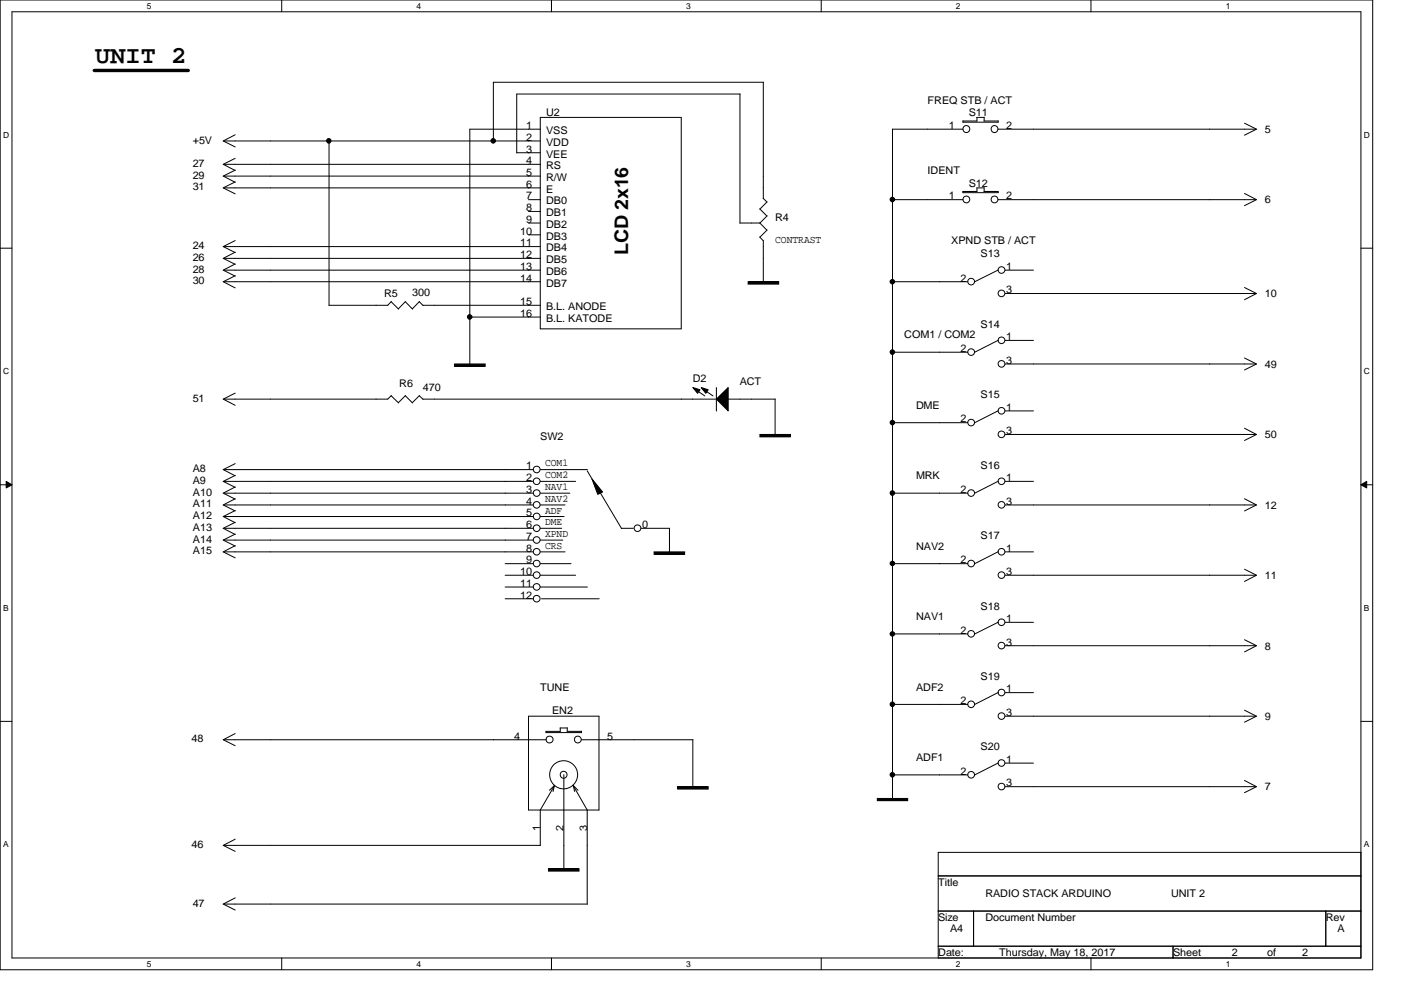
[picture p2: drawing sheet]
<svg xmlns="http://www.w3.org/2000/svg" width="297mm" height="210mm" viewBox="0 0 297 210" stroke-linecap="round" stroke-linejoin="round" font-family="sans-serif">
<path d="M0 0h291v205.6h-291zM2.5 2.5h286v200.6h-286z" fill="none" stroke="#000" stroke-width=".21"/>
<g fill="#fff">
<path d="M31.1 .3h1v2h-1z"/>
<path d="M31.1 203.4h1v2h-1z"/>
</g>
<path d="M59.7 0v2.5M59.7 203.1v2.5" fill="none" stroke="#000" stroke-width=".21"/>
<g fill="#fff">
<path d="M88.3 .3h1v2h-1z"/>
<path d="M88.3 203.4h1v2h-1z"/>
</g>
<path d="M116.9 0v2.5M116.9 203.1v2.5" fill="none" stroke="#000" stroke-width=".21"/>
<g fill="#fff">
<path d="M145.5 .3h1v2h-1z"/>
<path d="M145.5 203.4h1v2h-1z"/>
</g>
<path d="M174.1 0v2.5M174.1 203.1v2.5" fill="none" stroke="#000" stroke-width=".21"/>
<g fill="#fff">
<path d="M202.7 .3h1v2h-1z"/>
<path d="M202.7 203.4h1v2h-1z"/>
</g>
<path d="M231.3 0v2.5M231.3 203.1v2.5" fill="none" stroke="#000" stroke-width=".21"/>
<g fill="#fff">
<path d="M259.9 .3h1v2h-1z"/>
<path d="M259.9 203.4h1v2h-1z"/>
<path d="M.7 27.6h1.2v1.9h-1.2z"/>
<path d="M289.2 27.6h1.2v1.9h-1.2z"/>
<path d="M.7 77.7h1.2v2h-1.2z"/>
<path d="M289.2 77.7h1.2v2h-1.2z"/>
</g>
<path d="M0 52.6h2.5M288.5 52.6h2.5" fill="none" stroke="#000" stroke-width=".21"/>
<g fill="#fff">
<path d="M.7 127.8h1.1v2h-1.1z"/>
<path d="M289.2 127.8h1.1v2h-1.1z"/>
</g>
<path d="M0 102.8h2.5M1.3 102.1l1.2 .7-1.2 .7zM288.5 102.8l1.3-.7v1.4zM288.5 102.8h2.5" fill="none" stroke="#000" stroke-width=".21"/>
<path d="M1.3 102.1l1.2 .7-1.2 .7zM288.5 102.8l1.3-.7v1.4z" fill="#000"/>
<g fill="#fff">
<path d="M.7 178h1.1v2h-1.1z"/>
<path d="M289.2 178h1.1v2h-1.1z"/>
</g>
<g fill="none" stroke="#000" stroke-width=".21">
<path d="M156.9 19.9v27.4M156.9 19.9h-47.3v12.5M161.8 17.4v24.7M161.9 17.4h-57.3v12.5M47.5 39.8h67.1M47.5 29.9h67.1M47.5 34.8h67.1M47.5 37.3h67.1M49.9 38.6l-2.6 1.2 2.6 1.3M49.9 28.6l-2.6 1.3 2.6 1.3M49.9 33.6l-2.6 1.2 2.6 1.4M49.9 36.1l-2.6 1.2 2.6 1.4"/>
<path d="M69.8 29.9v34.9M109.6 32.4h5M114.6 24.9h29.8v44.8h-29.8zM114.6 27.4h-15v49.8M189.2 27.4h15M189.2 27.4v141.9M204.1 25.7h3M204.2 25.7v.3M204.2 25.9h7.5M207.1 39.8h1.6M207.1 24.9h1.6M207.1 24.9v.8"/>
<path d="M207.1 39.8v.8M208.6 25.7h3M208.7 24.8v.9M208.7 39.8v.8M211.6 25.6v.3M211.6 27.4h54.6M263.9 26.1l2.5 1.3-2.5 1.3M47.5 52.3h67.1M47.5 54.8h67.1M47.5 57.3h67.1M47.5 59.7h67.1M49.9 53.5l-2.6 1.3 2.6 1.2"/>
<path d="M49.9 51l-2.6 1.3 2.6 1.3M49.9 58.5l-2.6 1.2 2.6 1.3M49.9 56l-2.6 1.3 2.6 1.2M112.1 47.3h2.5M112.1 42.3h2.5M112.1 44.8h2.5M112.1 49.8h2.5M158.6 59.7h6.5v.5h-6.5zM161.1 50.2l.7 .9M161.1 47.2l1.5 1.6M161.1 44.3l1.5 1.5M161.8 42l.8 .8"/>
<path d="M161.8 51v8.8M162.6 45.8l-1.4 1.5h-4.3M162.6 48.8l-1.5 1.5M162.6 42.8l-1.5 1.5M189.2 42.3h15M189.2 59.7h16M204.1 40.6h3M204.2 40.9h7.5M204.2 40.6v.3M208.6 40.6h3M211.6 40.6v.3M211.6 42.3h54.6"/>
<path d="M211.7 57.2l-5 2.5M213.1 57.3h6M263.9 41l2.5 1.3-2.5 1.3M82.9 64l1.6 1.5M83 63.9l-.8 .8h-12.4M85.9 64l1.6 1.5M86 63.9l-1.5 1.6M88.9 64l.8 .8M88.9 63.9l-1.5 1.6M89.7 64.7h24.9M96.4 77.2h6.5v.5h-6.5zM99.6 67.2h15"/>
<path d="M189.2 74.7h16M211.7 72.1l-5 2.6M213.1 77.2h53.1M213.1 62.2h53.1M213.1 72.2h6M263.9 75.9l2.5 1.3-2.5 1.2M263.9 61l2.5 1.2-2.5 1.3M47.5 99.6h65.6M49.9 98.3l-2.6 1.3 2.6 1.3M49.9 83.4l-2.6 1.2 2.6 1.3M82.9 83.9l1.6 1.5M83 83.9l-.8 .7h-34.7"/>
<path d="M85.9 83.9l1.6 1.5M86 83.9l-1.5 1.5M88.9 83.9l.8 .8 62.2-.1M88.9 83.9l-1.5 1.5M114.6 99.6h9.9M124.5 99.8l7.3 12.3M146.9 82.2l1.5 .4-.5 .8zM147.1 82.4l2.3 1.5M148.7 82.2l1.5 .4-.6 .8zM148.9 82.4l2.3 1.5M151.9 84.6l2.5-2.4v4.9zM151.9 82.2v5"/>
<path d="M154.3 84.6h10.1M161.1 92.1h6.5v.5h-6.5zM164.3 84.6v7.6M189.2 89.6h16M211.7 87.1l-5 2.5M213.1 92.1h53.1M213.1 87.1h6M263.9 90.8l2.5 1.3-2.5 1.3M47.5 102.1h65.6M47.5 112h65.6M47.5 104.6h65.6M47.5 107.1h65.6"/>
<path d="M47.5 109.5h65.6M47.5 117h65.6M47.5 114.5h65.6M49.9 100.8l-2.6 1.3 2.6 1.2M49.9 113.2l-2.6 1.3 2.6 1.3M49.9 115.7l-2.6 1.3 2.6 1.3M49.9 103.3l-2.6 1.3 2.6 1.2M49.9 105.7l-2.6 1.4 2.6 1.2M49.9 110.7l-2.6 1.3 2.6 1.3M49.9 108.2l-2.6 1.3 2.6 1.3M107.1 119.5h6M114.6 102.1h7.4"/>
<path d="M114.6 112h4.5M114.6 104.6h6.2M114.6 107.1h5.2M114.6 109.5h5M114.6 119.5h6.5M114.6 117h5.2M114.6 114.5h4.7M125.5 101.6l2.3 2.7-1.1 .5zM131.7 112h2.6M135.9 112h6v5.1M138.7 117h6.5v.5h-6.5zM189.2 104.6h16"/>
<path d="M189.2 119.5h16M211.7 117l-5 2.5M211.7 102l-5 2.6M213.1 102.1h6M213.1 107.1h53.1M213.1 117h6M263.9 105.7l2.5 1.4-2.5 1.2M107.1 127h6M107.1 124.5h6M107.1 122h6M114.6 124.5h9.9M114.6 122h7.4"/>
<path d="M114.8 127h12.2M189.2 134.4h16M211.7 131.9l-5 2.5M213.1 122h53.1M213.1 136.9h53.1M213.1 132h6M263.9 135.6l2.5 1.3-2.5 1.3M263.9 120.7l2.5 1.3-2.5 1.3M0 153h2.5M47.5 156.8h68.3M49.9 155.5l-2.6 1.3 2.6 1.3M112.1 151.8h14.9v19.9h-14.9z"/>
<path d="M115.8 155.1v.3M118.7 154.3h1.6M118.8 154.3v.8h-3.1M120.2 155.1h3.1M120.3 154.3v.8M123.3 155v.3h-7.5M123.3 156.8h23.6M146.9 156.8v10M189.2 149.4h16M211.7 146.8l-5 2.6M213.1 151.8h53.1M213.1 146.9h6"/>
<path d="M263.9 150.6l2.5 1.2-2.5 1.3M288.5 153h2.5M47.5 179.2h67.1M49.9 177.9l-2.6 1.3 2.6 1.3M116.5 167.6l1.1-1.1-.3 1.3M117.6 166.5l-3 5.2v7.5M119.5 164.3v19.9M121.5 166.5l3 5.2v20M122.6 167.6l-1.1-1.1 .3 1.3M143.7 166.8h6.5v.5h-6.5zM186 169.3h6.4v.5h-6.4zM189.2 164.3h16"/>
<path d="M211.7 161.8l-5 2.5M213.1 166.8h53.1M213.1 161.8h6M263.9 165.5l2.5 1.3-2.5 1.3M47.5 191.7h77M49.9 190.4l-2.6 1.3 2.6 1.3M116.3 184.2h6.5v.5h-6.5zM198.9 180.7h89.6v22.4h-89.6zM198.9 185.7h89.6M198.9 193.2h89.6M206.4 193.2v7.4M281.1 193.2v7.4"/>
<path d="M198.9 200.6h89.6M248.7 200.6v2.5"/>
<circle cx="69.7" cy="29.9" r=".48"/>
<circle cx="104.6" cy="29.9" r=".49"/>
<circle cx="204.9" cy="27.4" r=".73"/>
<circle cx="210.8" cy="27.4" r=".73"/>
<circle cx="189.2" cy="42.3" r=".49"/>
<circle cx="189.2" cy="59.7" r=".48"/>
<circle cx="204.9" cy="42.3" r=".72"/>
<circle cx="205.9" cy="59.7" r=".71"/>
<circle cx="210.9" cy="42.3" r=".72"/>
<circle cx="212.3" cy="57.3" r=".71"/>
<circle cx="99.6" cy="67.2" r=".49"/>
<circle cx="189.2" cy="74.6" r=".49"/>
<circle cx="205.9" cy="74.7" r=".71"/>
<circle cx="212.3" cy="72.2" r=".71"/>
<circle cx="212.3" cy="62.2" r=".71"/>
<circle cx="212.3" cy="77.2" r=".71"/>
<circle cx="113.8" cy="99.5" r=".71"/>
<circle cx="189.2" cy="89.6" r=".49"/>
<circle cx="205.9" cy="89.6" r=".71"/>
<circle cx="212.3" cy="92.1" r=".71"/>
<circle cx="212.3" cy="87.1" r=".71"/>
<circle cx="113.8" cy="107" r=".71"/>
<circle cx="113.8" cy="109.5" r=".71"/>
<circle cx="113.8" cy="117" r=".71"/>
<circle cx="113.8" cy="104.5" r=".71"/>
<circle cx="113.8" cy="114.5" r=".71"/>
<circle cx="113.8" cy="102" r=".71"/>
<circle cx="113.8" cy="112" r=".71"/>
<circle cx="113.8" cy="119.5" r=".71"/>
<circle cx="135.2" cy="112" r=".71"/>
<circle cx="189.2" cy="104.5" r=".49"/>
<circle cx="189.2" cy="119.5" r=".48"/>
<circle cx="205.9" cy="104.5" r=".71"/>
<circle cx="205.9" cy="119.5" r=".71"/>
<circle cx="212.3" cy="117" r=".71"/>
<circle cx="212.3" cy="107" r=".71"/>
<circle cx="212.3" cy="102" r=".71"/>
<circle cx="113.8" cy="126.9" r=".71"/>
<circle cx="113.8" cy="121.9" r=".71"/>
<circle cx="113.8" cy="124.4" r=".71"/>
<circle cx="189.2" cy="134.4" r=".48"/>
<circle cx="205.9" cy="134.4" r=".71"/>
<circle cx="212.3" cy="131.9" r=".71"/>
<circle cx="212.3" cy="121.9" r=".71"/>
<circle cx="212.3" cy="136.9" r=".71"/>
<circle cx="116.5" cy="156.8" r=".74"/>
<circle cx="122.5" cy="156.8" r=".72"/>
<circle cx="189.2" cy="149.3" r=".49"/>
<circle cx="205.9" cy="149.3" r=".71"/>
<circle cx="212.3" cy="151.8" r=".71"/>
<circle cx="212.3" cy="146.8" r=".71"/>
<circle cx="119.5" cy="164.3" r=".73"/>
<circle cx="119.5" cy="164.3" r="2.97"/>
<circle cx="189.2" cy="164.3" r=".49"/>
<circle cx="205.9" cy="164.3" r=".71"/>
<circle cx="212.3" cy="161.8" r=".71"/>
<circle cx="212.3" cy="166.8" r=".71"/>
</g>
<path d="M20 14.9h19.9" fill="none" stroke="#000" stroke-width=".72"/>
<g fill="#000">
<path d="M146.9 82.2l1.5 .4-.5 .8zM148.7 82.2l1.5 .4-.6 .8zM151.9 84.6l2.5-2.4v4.9zM125.5 101.6l2.3 2.7-1.1 .5z"/>
<path d="M158.6 59.7h6.5v.5h-6.5z" fill-rule="evenodd"/>
<path d="M96.4 77.2h6.5v.5h-6.5z" fill-rule="evenodd"/>
<path d="M161.1 92.1h6.5v.5h-6.5z" fill-rule="evenodd"/>
<path d="M138.7 117h6.5v.5h-6.5z" fill-rule="evenodd"/>
<path d="M143.7 166.8h6.5v.5h-6.5z" fill-rule="evenodd"/>
<path d="M186 169.3h6.4v.5h-6.4z" fill-rule="evenodd"/>
<path d="M116.3 184.2h6.5v.5h-6.5z" fill-rule="evenodd"/>
<circle cx="69.7" cy="29.9" r=".48"/>
<circle cx="104.6" cy="29.9" r=".49"/>
<circle cx="189.2" cy="42.3" r=".49"/>
<circle cx="189.2" cy="59.7" r=".48"/>
<circle cx="99.6" cy="67.2" r=".49"/>
<circle cx="189.2" cy="74.6" r=".49"/>
<circle cx="189.2" cy="89.6" r=".49"/>
<circle cx="189.2" cy="104.5" r=".49"/>
<circle cx="189.2" cy="119.5" r=".48"/>
<circle cx="189.2" cy="134.4" r=".48"/>
<circle cx="189.2" cy="149.3" r=".49"/>
<circle cx="189.2" cy="164.3" r=".49"/>
</g>
<text font-size="5.2" x="20.2" y="13.3">UNIT 2</text>
<text font-size="4" x="133.2" y="54" transform="rotate(-90 133.2 54)">LCD 2x16</text>
<g font-size="2.2">
<text x="196.7" y="22">FREQ STB / ACT</text>
<text x="111.5" y="27.3">1</text>
<text x="111.5" y="29.8">2</text>
<text x="115.8" y="24.7">U2</text>
<text x="115.8" y="28.4">VSS</text>
<text x="201.2" y="27.3">1</text>
<text x="205.4" y="24.7">S11</text>
<text x="213.4" y="27.3">2</text>
<text x="268.1" y="28.2">5</text>
<text x="40.9" y="30.4">+5V</text>
<text x="40.9" y="35.4">27</text>
<text x="111.5" y="32.3">3</text>
<text x="111.5" y="34.8">4</text>
<text x="115.8" y="30.9">VDD</text>
<text x="115.8" y="33.4">VEE</text>
<text x="115.8" y="35.9">RS</text>
<text x="40.9" y="40.4">31</text>
<text x="40.9" y="37.9">29</text>
<text x="111.5" y="37.3">5</text>
<text x="111.5" y="39.8">6</text>
<text x="115.8" y="38.4">R/W</text>
<text x="115.8" y="40.9">E</text>
<text x="196.7" y="36.9">IDENT</text>
<text x="205.4" y="39.6">S12</text>
<text x="111.5" y="42.3">7</text>
<text x="111.5" y="44.8">8</text>
<text x="111.5" y="47.2">9</text>
<text x="115.8" y="43.3">DB0</text>
<text x="115.8" y="45.8">DB1</text>
<text x="164.3" y="46.9">R4</text>
<text x="201.2" y="42.3">1</text>
<text x="213.4" y="42.3">2</text>
<text x="268.1" y="43.1">6</text>
<text x="40.9" y="52.8">24</text>
<text x="110.3" y="49.7">10</text>
<text x="110.3" y="52.2">11</text>
<text x="115.8" y="48.3">DB2</text>
<text x="115.8" y="50.8">DB3</text>
<text x="115.8" y="53.3">DB4</text>
<text x="164.3" y="51.6">CONTRAST</text>
<text x="201.7" y="51.8">XPND STB / ACT</text>
<text x="40.9" y="55.3">26</text>
<text x="40.9" y="57.8">28</text>
<text x="110.3" y="54.7">12</text>
<text x="110.3" y="57.2">13</text>
<text x="110.3" y="59.7">14</text>
<text x="115.8" y="55.8">DB5</text>
<text x="115.8" y="58.3">DB6</text>
<text x="203.7" y="59.7">2</text>
<text x="207.9" y="54.6">S13</text>
<text x="213.4" y="57.2">1</text>
<text x="40.9" y="60.3">30</text>
<text x="81.4" y="63">R5</text>
<text x="87.4" y="62.8">300</text>
<text x="110.3" y="64.7">15</text>
<text x="115.8" y="60.7">DB7</text>
<text x="115.8" y="65.7">B.L. ANODE</text>
<text x="213.4" y="62.2">3</text>
<text x="268.1" y="63">10</text>
<text x="110.3" y="67.2">16</text>
<text x="115.8" y="68.2">B.L. KATODE</text>
<text x="191.7" y="71.8">COM1 / COM2</text>
<text x="207.9" y="69.5">S14</text>
<text x="203.7" y="74.6">2</text>
<text x="213.4" y="72.1">1</text>
<text x="213.4" y="77.1">3</text>
<text x="268.1" y="78">49</text>
<text x="84.7" y="82">R6</text>
<text x="89.7" y="82.9">470</text>
<text x="146.9" y="80.9">D2</text>
<text x="156.9" y="81.7">ACT</text>
<text x="40.9" y="85.2">51</text>
<text x="194.2" y="86.7">DME</text>
<text x="203.7" y="89.6">2</text>
<text x="207.9" y="84.4">S15</text>
<text x="213.4" y="87.1">1</text>
<text x="114.6" y="93.4">SW2</text>
<text x="213.4" y="92.1">3</text>
<text x="268.1" y="92.9">50</text>
<text x="40.9" y="100.1">A8</text>
<text x="111.5" y="99.5">1</text>
<text x="115.6" y="98.9">COM1</text>
<text x="115.6" y="101.4">COM2</text>
<text x="194.2" y="101.6">MRK</text>
<text x="207.9" y="99.4">S16</text>
<text x="40.9" y="102.6">A9</text>
<text x="40.9" y="105.1">A10</text>
<text x="40.9" y="107.6">A11</text>
<text x="111.5" y="104.5">3</text>
<text x="111.5" y="107">4</text>
<text x="111.5" y="102">2</text>
<text x="115.6" y="106.4">NAV2</text>
<text x="115.6" y="103.9">NAV1</text>
<text x="203.7" y="104.5">2</text>
<text x="213.4" y="102">1</text>
<text x="213.4" y="107">3</text>
<text x="268.1" y="107.8">12</text>
<text x="40.9" y="112.6">A13</text>
<text x="40.9" y="110.1">A12</text>
<text x="111.5" y="109.5">5</text>
<text x="111.5" y="112">6</text>
<text x="115.6" y="113.8">XPND</text>
<text x="115.6" y="108.9">ADF</text>
<text x="115.6" y="111.3">DME</text>
<text x="136.2" y="112">0</text>
<text x="40.9" y="115.1">A14</text>
<text x="40.9" y="117.6">A15</text>
<text x="111.5" y="114.5">7</text>
<text x="111.5" y="117">8</text>
<text x="111.5" y="119.5">9</text>
<text x="115.6" y="116.3">CRS</text>
<text x="194.2" y="116.5">NAV2</text>
<text x="203.7" y="119.5">2</text>
<text x="207.9" y="114.3">S17</text>
<text x="213.4" y="117">1</text>
<text x="110.3" y="121.9">10</text>
<text x="110.3" y="124.4">11</text>
<text x="213.4" y="121.9">3</text>
<text x="268.1" y="122.8">11</text>
<text x="110.3" y="126.9">12</text>
<text x="194.2" y="131.5">NAV1</text>
<text x="207.9" y="129.2">S18</text>
<text x="213.4" y="131.9">1</text>
<text x="203.7" y="134.4">2</text>
<text x="213.4" y="136.9">3</text>
<text x="268.1" y="137.7">8</text>
<text x="114.6" y="146.4">TUNE</text>
<text x="194.2" y="146.4">ADF2</text>
<text x="203.7" y="149.3">2</text>
<text x="207.9" y="144.2">S19</text>
<text x="213.4" y="146.8">1</text>
<text x="117" y="151.4">EN2</text>
<text x="213.4" y="151.8">3</text>
<text x="268.1" y="152.7">9</text>
<text x="40.6" y="157.4">48</text>
<text x="109" y="156.8">4</text>
<text x="128.7" y="156.8">5</text>
<text x="194.2" y="161.3">ADF1</text>
<text x="207.9" y="159.1">S20</text>
<text x="213.4" y="161.8">1</text>
<text x="203.7" y="164.3">2</text>
<text x="213.4" y="166.8">3</text>
<text x="268.1" y="167.6">7</text>
<text x="40.6" y="179.8">46</text>
<text x="114.5" y="176.1" transform="rotate(-90 114.5 176.1)">1</text>
<text x="119.5" y="176.1" transform="rotate(-90 119.5 176.1)">2</text>
<text x="124.5" y="176.1" transform="rotate(-90 124.5 176.1)">3</text>
<text x="198.9" y="187.7">Title</text>
<text x="208.9" y="190.2">RADIO STACK ARDUINO</text>
<text x="248.3" y="190.2">UNIT 2</text>
<text x="40.9" y="192.2">47</text>
<text x="198.9" y="195.2">Size</text>
<text x="201.4" y="197.7">A4</text>
<text x="208.9" y="195.2">Document Number</text>
<text x="281.1" y="195.2">Rev</text>
<text x="283.6" y="197.7">A</text>
<text x="198.9" y="202.6">Date:</text>
<text x="211.9" y="202.6">Thursday, May 18, 2017</text>
<text x="248.7" y="202.6">Sheet</text>
<text x="261.2" y="202.6">2</text>
<text x="268.6" y="202.6">of</text>
<text x="276.1" y="202.6">2</text>
</g>
<g font-size="1.8">
<text x="31.1" y="1.9">5</text>
<text x="88.3" y="1.9">4</text>
<text x="145.5" y="1.9">3</text>
<text x="202.7" y="1.9">2</text>
<text x="259.9" y="1.9">1</text>
<text x=".7" y="29.2">D</text>
<text x="289.2" y="29.2">D</text>
<text x=".7" y="79.3">C</text>
<text x="289.2" y="79.3">C</text>
<text x=".7" y="129.5">B</text>
<text x="289.2" y="129.5">B</text>
<text x=".7" y="179.6">A</text>
<text x="289.2" y="179.6">A</text>
<text x="31.1" y="205">5</text>
<text x="88.3" y="205">4</text>
<text x="145.5" y="205">3</text>
<text x="202.7" y="205">2</text>
<text x="259.9" y="205">1</text>
</g>
</svg>
